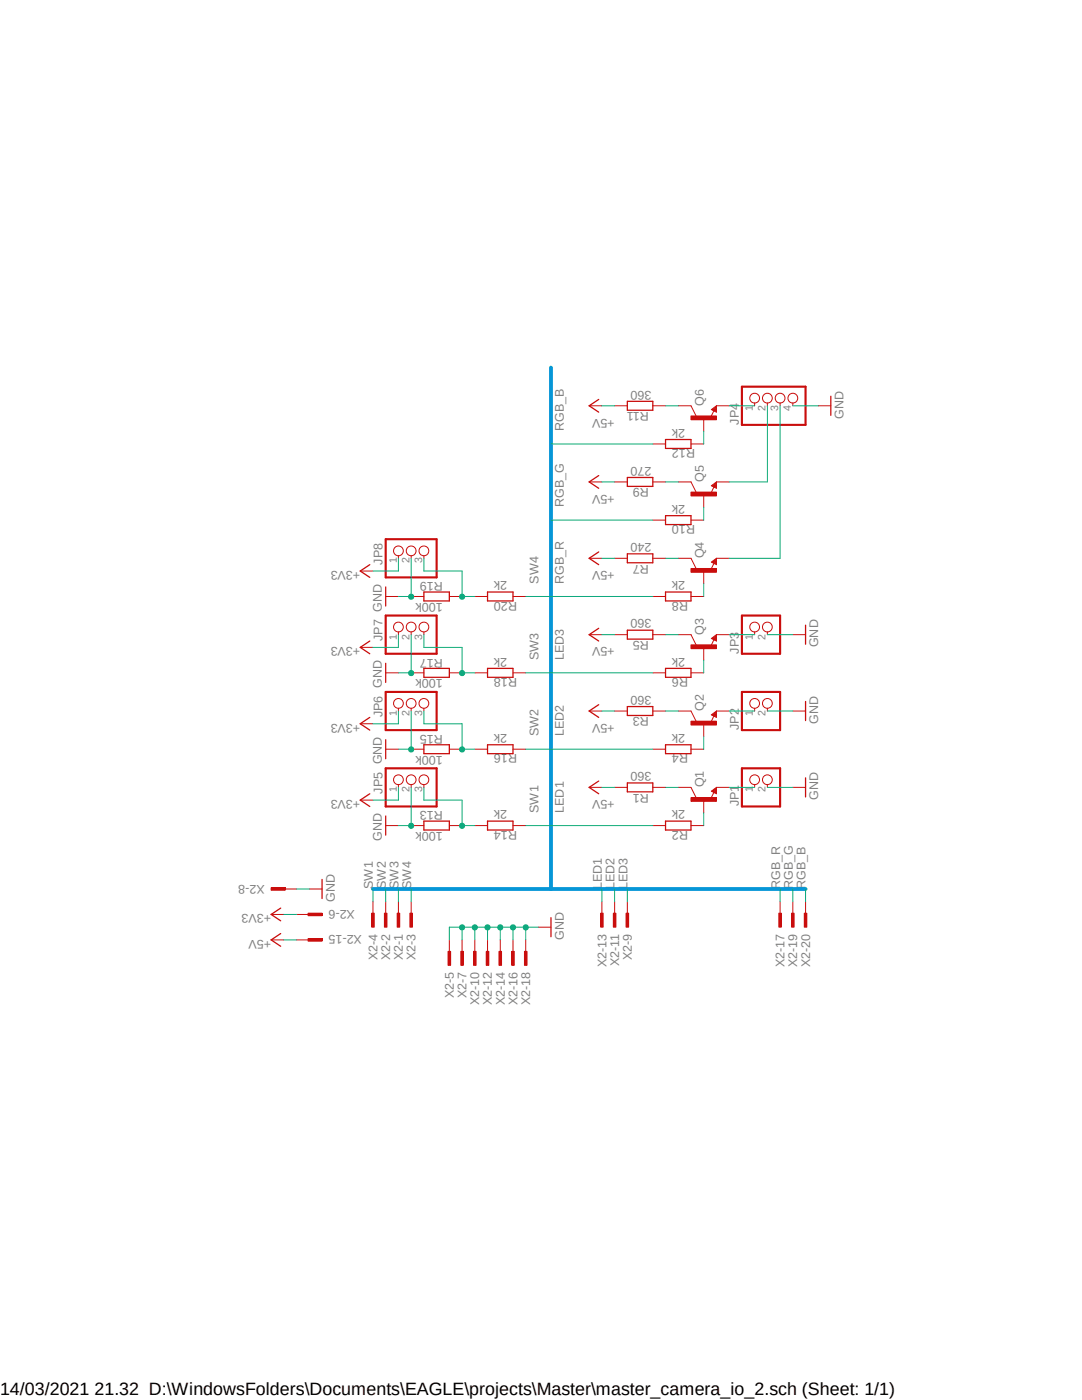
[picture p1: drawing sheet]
<svg xmlns="http://www.w3.org/2000/svg" width="216mm" height="279mm" viewBox="0 0 216 279" stroke-linecap="round" stroke-linejoin="round" font-family="sans-serif">
<path d="M46.9 72.9l122.1 128.5M169 72.9l-122.1 128.5" fill="none" stroke="#fff" stroke-width=".2"/>
<path d="M137.9 157.1l1 2.1M141.9 157.9l1.1-.8v1.3zM142.5 158.1l-.6 1.2" fill="none" stroke="#c90d0c" stroke-width=".2"/>
<path d="M142.5 157.9l.2-.1v.4l-.5-.3 .6-.5v.8" fill="none" stroke="#c90d0c" stroke-width=".25"/>
<path d="M137.9 159.2h5.1v.7h-5.1z" fill-rule="evenodd" fill="#c90d0c"/>
<path d="M122.6 157.1h2.6M130.3 157.1h2.5M135.3 157.1h2.6M137.9 159.2h5.1v.7h-5.1zM140.4 159.7v2.5M143 157.1h2.5M130.3 164.8h2.5M137.9 164.8h2.5" fill="none" stroke="#c90d0c" stroke-width=".2"/>
<path d="M125.2 156.3h5.1v1.7h-5.1zM132.8 163.9h5.1v1.8h-5.1z" fill="none" stroke="#c90d0c" stroke-width=".25"/>
<path d="M79.2 182.2h.6v2.8h-.6z" fill-rule="evenodd" fill="#c90d0c"/>
<path d="M79.5 180v2.5M79.2 182.2h.6v2.8h-.6z" fill="none" stroke="#c90d0c" stroke-width=".2"/>
<path d="M76.7 182.2h.5v2.8h-.5z" fill-rule="evenodd" fill="#c90d0c"/>
<path d="M77 180v2.5M76.7 182.2h.5v2.8h-.5z" fill="none" stroke="#c90d0c" stroke-width=".2"/>
<path d="M81.8 182.2h.5v2.8h-.5z" fill-rule="evenodd" fill="#c90d0c"/>
<path d="M82 180v2.5M81.8 182.2h.5v2.8h-.5z" fill="none" stroke="#c90d0c" stroke-width=".2"/>
<path d="M74.2 182.2h.5v2.8h-.5z" fill-rule="evenodd" fill="#c90d0c"/>
<path d="M74.4 180v2.5M74.2 182.2h.5v2.8h-.5z" fill="none" stroke="#c90d0c" stroke-width=".2"/>
<path d="M89.4 189.9h.5v2.8h-.5z" fill-rule="evenodd" fill="#c90d0c"/>
<path d="M89.4 189.9h.5v2.8h-.5zM89.7 187.6v2.5" fill="none" stroke="#c90d0c" stroke-width=".2"/>
<path d="M61.5 182.2h2.8v.6h-2.8z" fill-rule="evenodd" fill="#c90d0c"/>
<path d="M59.2 182.5h2.5M61.5 182.2h2.8v.6h-2.8z" fill="none" stroke="#c90d0c" stroke-width=".2"/>
<path d="M91.9 189.9h.6v2.8h-.6z" fill-rule="evenodd" fill="#c90d0c"/>
<path d="M91.9 189.9h.6v2.8h-.6zM92.2 187.6v2.5" fill="none" stroke="#c90d0c" stroke-width=".2"/>
<path d="M54.1 177.2h2.8v.5h-2.8z" fill-rule="evenodd" fill="#c90d0c"/>
<path d="M54.1 177.2h2.8v.5h-2.8zM56.6 177.4h2.6" fill="none" stroke="#c90d0c" stroke-width=".2"/>
<path d="M124.9 182.2h.5v2.8h-.5z" fill-rule="evenodd" fill="#c90d0c"/>
<path d="M125.2 180v2.5M124.9 182.2h.5v2.8h-.5z" fill="none" stroke="#c90d0c" stroke-width=".2"/>
<path d="M94.5 189.9h.5v2.8h-.5z" fill-rule="evenodd" fill="#c90d0c"/>
<path d="M94.5 189.9h.5v2.8h-.5zM94.7 187.6v2.5" fill="none" stroke="#c90d0c" stroke-width=".2"/>
<path d="M122.4 182.2h.5v2.8h-.5z" fill-rule="evenodd" fill="#c90d0c"/>
<path d="M122.6 180v2.5M122.4 182.2h.5v2.8h-.5z" fill="none" stroke="#c90d0c" stroke-width=".2"/>
<path d="M97 189.9h.5v2.8h-.5z" fill-rule="evenodd" fill="#c90d0c"/>
<path d="M97 189.9h.5v2.8h-.5zM97.3 187.6v2.5" fill="none" stroke="#c90d0c" stroke-width=".2"/>
<path d="M119.8 182.2h.6v2.8h-.6z" fill-rule="evenodd" fill="#c90d0c"/>
<path d="M120.1 180v2.5M119.8 182.2h.6v2.8h-.6z" fill="none" stroke="#c90d0c" stroke-width=".2"/>
<path d="M99.6 189.9h.5v2.8h-.5z" fill-rule="evenodd" fill="#c90d0c"/>
<path d="M99.6 189.9h.5v2.8h-.5zM99.8 187.6v2.5" fill="none" stroke="#c90d0c" stroke-width=".2"/>
<path d="M61.5 187.3h2.8v.5h-2.8z" fill-rule="evenodd" fill="#c90d0c"/>
<path d="M59.2 187.6h2.5M61.5 187.3h2.8v.5h-2.8z" fill="none" stroke="#c90d0c" stroke-width=".2"/>
<path d="M102.1 189.9h.5v2.8h-.5z" fill-rule="evenodd" fill="#c90d0c"/>
<path d="M102.1 189.9h.5v2.8h-.5zM102.4 187.6v2.5" fill="none" stroke="#c90d0c" stroke-width=".2"/>
<path d="M155.4 182.2h.5v2.8h-.5z" fill-rule="evenodd" fill="#c90d0c"/>
<path d="M155.7 180v2.5M155.4 182.2h.5v2.8h-.5z" fill="none" stroke="#c90d0c" stroke-width=".2"/>
<path d="M104.6 189.9h.6v2.8h-.6z" fill-rule="evenodd" fill="#c90d0c"/>
<path d="M104.6 189.9h.6v2.8h-.6zM104.9 187.6v2.5" fill="none" stroke="#c90d0c" stroke-width=".2"/>
<path d="M157.9 182.2h.6v2.8h-.6z" fill-rule="evenodd" fill="#c90d0c"/>
<path d="M158.2 180v2.5M157.9 182.2h.6v2.8h-.6z" fill="none" stroke="#c90d0c" stroke-width=".2"/>
<path d="M160.5 182.2h.5v2.8h-.5z" fill-rule="evenodd" fill="#c90d0c"/>
<g fill="none" stroke="#c90d0c" stroke-width=".2">
<path d="M117.6 157.1h2.5M137.9 141.9l1 2M141.9 142.7l1.1-.8v1.3zM142.5 142.9l-.6 1.2M150.6 156.5v.6M153.1 156.5v.6M158.2 157.1h2.5M61.7 177.4h2.6M160.7 180v2.5M54.1 187.6h2.5M54.1 182.5h2.5M160.5 182.2h.5v2.8h-.5z"/>
<circle cx="150.6" cy="155.6" r=".98"/>
<circle cx="153.1" cy="155.6" r=".98"/>
</g>
<path d="M119.5 155.9l-1.9 1.2 1.9 1.3M142.5 142.7l.2-.2v.4l-.5-.2 .6-.5v.7M160.7 155.2v3.8M64.3 175.5v3.8M56 186.3l-1.9 1.3 1.9 1.2M56 181.2l-1.9 1.3 1.9 1.3" fill="none" stroke="#c90d0c" stroke-width=".25"/>
<path d="M148 153.3h7.7v7.7h-7.7z" fill="none" stroke="#c90d0c" stroke-width=".42"/>
<path d="M137.9 143.9h5.1v.8h-5.1z" fill-rule="evenodd" fill="#c90d0c"/>
<g fill="none" stroke="#c90d0c" stroke-width=".2">
<path d="M137.9 126.7l1 2M141.9 127.4l1.1-.7v1.2zM142.5 127.7l-.6 1.2M117.6 141.9h2.5M122.6 141.9h2.6M130.3 141.9h2.5M130.3 149.5h2.5M135.3 141.9h2.6M137.9 143.9h5.1v.8h-5.1zM137.9 149.5h2.5M140.4 144.4v2.6M143 141.9h2.5"/>
<path d="M150.6 141.4v.5M153.1 141.4v.5M158.2 141.9h2.5"/>
<circle cx="150.6" cy="140.4" r=".98"/>
<circle cx="153.1" cy="140.4" r=".98"/>
</g>
<path d="M142.5 127.4l.2-.1v.4l-.5-.3 .6-.5v.8M160.7 140v3.8M119.5 140.6l-1.9 1.3 1.9 1.3M125.2 141h5.1v1.8h-5.1zM132.8 148.6h5.1v1.8h-5.1z" fill="none" stroke="#c90d0c" stroke-width=".25"/>
<path d="M148 138.1h7.7v7.6h-7.7z" fill="none" stroke="#c90d0c" stroke-width=".42"/>
<path d="M137.9 128.7h5.1v.8h-5.1z" fill-rule="evenodd" fill="#c90d0c"/>
<g fill="none" stroke="#c90d0c" stroke-width=".2">
<path d="M137.9 111.4l1 2.1M141.9 112.2l1.1-.8v1.3zM142.5 112.4l-.6 1.3M117.6 126.7h2.5M122.6 126.7h2.6M130.3 126.7h2.5M130.3 134.3h2.5M135.3 126.7h2.6M137.9 128.7h5.1v.8h-5.1zM137.9 134.3h2.5M140.4 129.2v2.5M143 126.7h2.5"/>
<path d="M150.6 126.1v.6M153.1 126.1v.6M158.2 126.7h2.5"/>
<circle cx="150.6" cy="125.1" r=".98"/>
<circle cx="153.1" cy="125.1" r=".98"/>
</g>
<path d="M142.5 112.2l.2-.1v.3l-.5-.2 .6-.5v.7M119.5 125.4l-1.9 1.3 1.9 1.2M125.2 125.8h5.1v1.8h-5.1zM132.8 133.4h5.1v1.8h-5.1zM160.7 124.8v3.8" fill="none" stroke="#c90d0c" stroke-width=".25"/>
<path d="M148 122.9h7.7v7.6h-7.7z" fill="none" stroke="#c90d0c" stroke-width=".42"/>
<path d="M137.9 113.5h5.1v.7h-5.1z" fill-rule="evenodd" fill="#c90d0c"/>
<path d="M137.9 96.2l1 2M141.9 96.9l1.1-.7v1.3zM142.5 97.2l-.6 1.2M117.6 111.4h2.5M122.6 111.4h2.6M130.3 111.4h2.5M130.3 119h2.5M135.3 111.4h2.6M137.9 113.5h5.1v.7h-5.1zM137.9 119h2.5M140.4 114v2.5M143 111.4h2.5" fill="none" stroke="#c90d0c" stroke-width=".2"/>
<path d="M142.5 96.9l.2-.1v.4l-.5-.3 .6-.5v.8M119.5 110.2l-1.9 1.2 1.9 1.3M125.2 110.5h5.1v1.8h-5.1zM132.8 118.2h5.1v1.7h-5.1z" fill="none" stroke="#c90d0c" stroke-width=".25"/>
<path d="M137.9 98.2h5.1v.8h-5.1z" fill-rule="evenodd" fill="#c90d0c"/>
<path d="M117.6 96.2h2.5M122.6 96.2h2.6M130.3 96.2h2.5M135.3 96.2h2.6M137.9 98.2h5.1v.8h-5.1zM137.9 81l1 2M140.4 98.7v2.6M141.9 81.7l1.1-.7v1.3zM142.5 82l-.6 1.2M143 96.2h2.5M130.3 103.8h2.5M137.9 103.8h2.5" fill="none" stroke="#c90d0c" stroke-width=".2"/>
<path d="M119.5 94.9l-1.9 1.3 1.9 1.3M125.2 95.3h5.1v1.8h-5.1zM142.5 81.7l.2-.1v.4l-.5-.3 .6-.5v.8M132.8 102.9h5.1v1.8h-5.1z" fill="none" stroke="#c90d0c" stroke-width=".25"/>
<path d="M137.9 83h5.1v.8h-5.1z" fill-rule="evenodd" fill="#c90d0c"/>
<g fill="none" stroke="#c90d0c" stroke-width=".2">
<path d="M117.6 81h2.5M122.6 81h2.6M130.3 81h2.5M130.3 88.6h2.5M135.3 81h2.6M137.9 83h5.1v.8h-5.1zM137.9 88.6h2.5M140.4 83.5v2.6M143 81h2.5M150.6 80.4v.6M153.1 80.4v.6M155.7 80.4v.6"/>
<path d="M158.2 80.4v.6M163.2 81h2.6M71.9 114h2.5M77 119h2.5M79.5 110.9v.5M82 110.9v.5M82 119h2.6M84.6 110.9v.5M89.7 119h2.5M94.7 119h2.6M102.4 119h2.5M71.9 129.2h2.5"/>
<path d="M77 134.3h2.5M79.5 126.1v.6M82 126.1v.6M82 134.3h2.6M84.6 126.1v.6M89.7 134.3h2.5M94.7 134.3h2.6M102.4 134.3h2.5M71.9 159.7h2.5M71.9 144.4h2.5M77 149.5h2.5M79.5 141.4v.5"/>
<path d="M79.5 156.5v.6M82 141.4v.5M82 156.5v.6M82 149.5h2.6M84.6 141.4v.5M84.6 156.5v.6M89.7 149.5h2.5M94.7 149.5h2.6M102.4 149.5h2.5M77 164.8h2.5M82 164.8h2.6M89.7 164.8h2.5"/>
<path d="M94.7 164.8h2.6M102.4 164.8h2.5M107.4 185h2.5"/>
<circle cx="150.6" cy="79.5" r=".98"/>
<circle cx="153.1" cy="79.5" r=".98"/>
<circle cx="155.7" cy="79.5" r=".98"/>
<circle cx="158.2" cy="79.5" r=".98"/>
<circle cx="79.5" cy="109.9" r=".98"/>
<circle cx="82" cy="109.9" r=".98"/>
<circle cx="84.6" cy="109.9" r=".98"/>
<circle cx="79.5" cy="125.1" r=".98"/>
<circle cx="82" cy="125.1" r=".98"/>
<circle cx="84.6" cy="125.1" r=".98"/>
<circle cx="79.5" cy="155.6" r=".98"/>
<circle cx="79.5" cy="140.4" r=".98"/>
<circle cx="82" cy="140.4" r=".98"/>
<circle cx="82" cy="155.6" r=".98"/>
<circle cx="84.6" cy="155.6" r=".98"/>
<circle cx="84.6" cy="140.4" r=".98"/>
</g>
<g fill="none" stroke="#c90d0c" stroke-width=".25">
<path d="M119.5 79.7l-1.9 1.3 1.9 1.3M165.8 79.1v3.8M125.2 80.1h5.1v1.8h-5.1zM132.8 87.7h5.1v1.8h-5.1zM73.8 112.7l-1.9 1.3 1.9 1.2M77 117.1v3.8M84.6 118.2h5.1v1.7h-5.1zM97.3 118.2h5.1v1.7h-5.1zM73.8 127.9l-1.9 1.3 1.9 1.3M77 132.4v3.8M84.6 133.4h5.1v1.8h-5.1zM97.3 133.4h5.1v1.8h-5.1z"/>
<path d="M73.8 158.4l-1.9 1.3 1.9 1.3M73.8 143.2l-1.9 1.2 1.9 1.3M77 147.6v3.8M84.6 148.6h5.1v1.8h-5.1zM97.3 148.6h5.1v1.8h-5.1zM77 162.9v3.8M84.6 163.9h5.1v1.8h-5.1zM97.3 163.9h5.1v1.8h-5.1zM109.9 183.1v3.8"/>
</g>
<path d="M148 77.2h12.7v7.6h-12.7zM77 107.6h10.1v7.6h-10.1zM77 122.9h10.1v7.6h-10.1zM77 138.1h10.1v7.6h-10.1zM77 153.3h10.1v7.7h-10.1z" fill="none" stroke="#c90d0c" stroke-width=".42"/>
<path d="M109.9 73.4v104M74.4 177.4h86.3" fill="none" stroke="#0696d7" stroke-width=".76"/>
<g fill="none" stroke="#0dab76" stroke-width=".2">
<path d="M120.1 96.2h2.5M120.1 81h2.5M158.2 81h5M79.5 111.4v2.6h-5.1M120.1 111.4h2.5M79.5 126.7v2.5h-5.1M120.1 126.7h2.5M153.1 126.7h5.1M79.5 141.9v2.5h-5.1M79.5 157.1v2.6h-5.1M82 157.1v7.7h-2.5M120.1 157.1h2.5"/>
<path d="M120.1 141.9h2.5M153.1 157.1h5.1M153.1 141.9h5.1M56.6 187.6h2.6M56.6 182.5h2.6"/>
</g>
<circle cx="82" cy="164.8" r=".51" fill="#0dab76"/>
<g fill="none" stroke="#0dab76" stroke-width=".2">
<path d="M82 141.9v7.6h-2.5"/>
<circle cx="82" cy="164.8" r=".51"/>
</g>
<circle cx="82" cy="149.6" r=".51" fill="#0dab76"/>
<g fill="none" stroke="#0dab76" stroke-width=".2">
<path d="M82 126.7v7.6h-2.5"/>
<circle cx="82" cy="149.6" r=".51"/>
</g>
<circle cx="82" cy="134.3" r=".51" fill="#0dab76"/>
<g fill="none" stroke="#0dab76" stroke-width=".2">
<path d="M82 111.4v7.6h-2.5"/>
<circle cx="82" cy="134.3" r=".51"/>
</g>
<circle cx="82" cy="119.1" r=".51" fill="#0dab76"/>
<g fill="none" stroke="#0dab76" stroke-width=".2">
<path d="M59.2 177.4h2.5M92.2 185v2.6M107.4 185h-17.7v2.6"/>
<circle cx="82" cy="119.1" r=".51"/>
</g>
<circle cx="92.2" cy="185.1" r=".51" fill="#0dab76"/>
<g fill="none" stroke="#0dab76" stroke-width=".2">
<path d="M94.7 185v2.6"/>
<circle cx="92.2" cy="185.1" r=".51"/>
</g>
<circle cx="94.7" cy="185.1" r=".51" fill="#0dab76"/>
<g fill="none" stroke="#0dab76" stroke-width=".2">
<path d="M97.3 185v2.6"/>
<circle cx="94.7" cy="185.1" r=".51"/>
</g>
<circle cx="97.3" cy="185.1" r=".51" fill="#0dab76"/>
<g fill="none" stroke="#0dab76" stroke-width=".2">
<path d="M99.8 185v2.6"/>
<circle cx="97.3" cy="185.1" r=".51"/>
</g>
<circle cx="99.8" cy="185.1" r=".51" fill="#0dab76"/>
<g fill="none" stroke="#0dab76" stroke-width=".2">
<path d="M102.4 185v2.6"/>
<circle cx="99.8" cy="185.1" r=".51"/>
</g>
<circle cx="102.4" cy="185.1" r=".51" fill="#0dab76"/>
<g fill="none" stroke="#0dab76" stroke-width=".2">
<path d="M104.9 185v2.6"/>
<circle cx="102.4" cy="185.1" r=".51"/>
</g>
<circle cx="104.9" cy="185.1" r=".51" fill="#0dab76"/>
<g fill="none" stroke="#0dab76" stroke-width=".2">
<path d="M109.9 88.6h20.4M132.8 96.2h2.5M132.8 81h2.5M140.4 86.1v2.5M145.5 81h5.1M153.1 81v15.2h-7.6M155.7 81v30.4h-10.2M109.9 103.8h20.4M109.9 119h20.4M132.8 111.4h2.5M140.4 101.3v2.5M140.4 116.5v2.5"/>
<path d="M109.9 134.3h20.4M132.8 126.7h2.5M140.4 131.7v2.6M145.5 126.7h5.1M84.6 159.7h7.6v5.1h2.5M109.9 149.5h20.4M132.8 157.1h2.5M132.8 141.9h2.5M140.4 147v2.5M145.5 157.1h5.1M145.5 141.9h5.1M109.9 164.8h20.4"/>
<path d="M120.1 177.4v2.6M122.6 177.4v2.6M125.2 177.4v2.6M140.4 162.2v2.6M155.7 177.4v2.6M158.2 177.4v2.6M160.7 177.4v2.6"/>
<circle cx="104.9" cy="185.1" r=".51"/>
</g>
<circle cx="92.2" cy="164.8" r=".51" fill="#0dab76"/>
<g fill="none" stroke="#0dab76" stroke-width=".2">
<path d="M84.6 157.1v2.6M84.6 144.4h7.6v5.1h2.5"/>
<circle cx="92.2" cy="164.8" r=".51"/>
</g>
<circle cx="92.2" cy="149.6" r=".51" fill="#0dab76"/>
<g fill="none" stroke="#0dab76" stroke-width=".2">
<path d="M84.6 129.2h7.6v5.1h2.5M84.6 141.9v2.5"/>
<circle cx="92.2" cy="149.6" r=".51"/>
</g>
<circle cx="92.2" cy="134.3" r=".51" fill="#0dab76"/>
<g fill="none" stroke="#0dab76" stroke-width=".2">
<path d="M84.6 114h7.6v5h2.5M84.6 126.7v2.5"/>
<circle cx="92.2" cy="134.3" r=".51"/>
</g>
<circle cx="92.2" cy="119.1" r=".51" fill="#0dab76"/>
<g fill="none" stroke="#0dab76" stroke-width=".2">
<path d="M84.6 111.4v2.6M104.9 119h5M104.9 134.3h5M104.9 149.5h5M74.4 177.4v2.6M77 177.4v2.6M79.5 177.4v2.6M82 177.4v2.6M104.9 164.8h5"/>
<circle cx="92.2" cy="119.1" r=".51"/>
</g>
<text font-size="3.6" x="0" y="278.4">14/03/2021 21.32 D:\WindowsFolders\Documents\EAGLE\projects\Master\master_camera_io_2.sch (Sheet: 1/1)</text>
<g font-size="2.5" fill="#808080">
<text x="130" y="77.9" transform="rotate(-180 130 77.9)">360</text>
<text x="122.6" y="83.5" transform="rotate(-180 122.6 83.5)">+5V</text>
<text x="129.5" y="82.2" transform="rotate(-180 129.5 82.2)">R11</text>
<text x="140.4" y="81" transform="rotate(-90 140.4 81)">Q6</text>
<text x="168.3" y="83.5" transform="rotate(-90 168.3 83.5)">GND</text>
<text x="112.5" y="86.1" transform="rotate(-90 112.5 86.1)">RGB_B</text>
<text x="136.7" y="85.6" transform="rotate(-180 136.7 85.6)">2k</text>
<text x="138.7" y="89.6" transform="rotate(-180 138.7 89.6)">R12</text>
<text x="147.4" y="84.8" transform="rotate(-90 147.4 84.8)">JP4</text>
<text x="130" y="93.2" transform="rotate(-180 130 93.2)">270</text>
<text x="112.5" y="101.3" transform="rotate(-90 112.5 101.3)">RGB_G</text>
<text x="122.6" y="98.7" transform="rotate(-180 122.6 98.7)">+5V</text>
<text x="129.5" y="97.5" transform="rotate(-180 129.5 97.5)">R9</text>
<text x="136.7" y="100.8" transform="rotate(-180 136.7 100.8)">2k</text>
<text x="140.4" y="96.2" transform="rotate(-90 140.4 96.2)">Q5</text>
<text x="138.7" y="104.9" transform="rotate(-180 138.7 104.9)">R10</text>
<text x="71.9" y="114" transform="rotate(-180 71.9 114)">+3V3</text>
<text x="76.3" y="112.7" transform="rotate(-90 76.3 112.7)">JP8</text>
<text x="122.6" y="114" transform="rotate(-180 122.6 114)">+5V</text>
<text x="129.5" y="112.7" transform="rotate(-180 129.5 112.7)">R7</text>
<text x="130" y="108.4" transform="rotate(-180 130 108.4)">240</text>
<text x="140.4" y="111.4" transform="rotate(-90 140.4 111.4)">Q4</text>
<text x="88.4" y="116.2" transform="rotate(-180 88.4 116.2)">R19</text>
<text x="101.2" y="116" transform="rotate(-180 101.2 116)">2k</text>
<text x="107.4" y="116.5" transform="rotate(-90 107.4 116.5)">SW4</text>
<text x="112.5" y="116.5" transform="rotate(-90 112.5 116.5)">RGB_R</text>
<text x="136.7" y="116" transform="rotate(-180 136.7 116)">2k</text>
<text x="88.4" y="120.3" transform="rotate(-180 88.4 120.3)">100k</text>
<text x="103.2" y="120.1" transform="rotate(-180 103.2 120.1)">R20</text>
<text x="130" y="123.6" transform="rotate(-180 130 123.6)">360</text>
<text x="137.3" y="120.1" transform="rotate(-180 137.3 120.1)">R8</text>
<text x="71.9" y="129.2" transform="rotate(-180 71.9 129.2)">+3V3</text>
<text x="76.3" y="127.9" transform="rotate(-90 76.3 127.9)">JP7 GND</text>
<text x="88.4" y="131.4" transform="rotate(-180 88.4 131.4)">R17</text>
<text x="101.2" y="131.2" transform="rotate(-180 101.2 131.2)">2k</text>
<text x="107.4" y="131.7" transform="rotate(-90 107.4 131.7)">SW3</text>
<text x="112.5" y="131.7" transform="rotate(-90 112.5 131.7)">LED3</text>
<text x="122.6" y="129.2" transform="rotate(-180 122.6 129.2)">+5V</text>
<text x="129.5" y="127.9" transform="rotate(-180 129.5 127.9)">R5</text>
<text x="136.7" y="131.2" transform="rotate(-180 136.7 131.2)">2k</text>
<text x="140.4" y="126.7" transform="rotate(-90 140.4 126.7)">Q3</text>
<text x="147.4" y="130.5" transform="rotate(-90 147.4 130.5)">JP3</text>
<text x="163.3" y="129.2" transform="rotate(-90 163.3 129.2)">GND</text>
<text x="88.4" y="135.6" transform="rotate(-180 88.4 135.6)">100k</text>
<text x="103.2" y="135.3" transform="rotate(-180 103.2 135.3)">R18</text>
<text x="137.3" y="135.3" transform="rotate(-180 137.3 135.3)">R6</text>
<text x="76.3" y="143.2" transform="rotate(-90 76.3 143.2)">JP6 GND</text>
<text x="129.5" y="143.1" transform="rotate(-180 129.5 143.1)">R3</text>
<text x="130" y="138.9" transform="rotate(-180 130 138.9)">360</text>
<text x="140.4" y="141.9" transform="rotate(-90 140.4 141.9)">Q2</text>
<text x="71.9" y="144.4" transform="rotate(-180 71.9 144.4)">+3V3</text>
<text x="88.4" y="146.7" transform="rotate(-180 88.4 146.7)">R15</text>
<text x="101.2" y="146.5" transform="rotate(-180 101.2 146.5)">2k</text>
<text x="107.4" y="147" transform="rotate(-90 107.4 147)">SW2</text>
<text x="112.5" y="147" transform="rotate(-90 112.5 147)">LED2</text>
<text x="122.6" y="144.4" transform="rotate(-180 122.6 144.4)">+5V</text>
<text x="136.7" y="146.5" transform="rotate(-180 136.7 146.5)">2k</text>
<text x="147.4" y="145.7" transform="rotate(-90 147.4 145.7)">JP2</text>
<text x="163.3" y="144.4" transform="rotate(-90 163.3 144.4)">GND</text>
<text x="88.4" y="150.8" transform="rotate(-180 88.4 150.8)">100k</text>
<text x="103.2" y="150.5" transform="rotate(-180 103.2 150.5)">R16</text>
<text x="130" y="154.1" transform="rotate(-180 130 154.1)">360</text>
<text x="137.3" y="150.5" transform="rotate(-180 137.3 150.5)">R4</text>
<text x="71.9" y="159.7" transform="rotate(-180 71.9 159.7)">+3V3</text>
<text x="76.3" y="158.4" transform="rotate(-90 76.3 158.4)">JP5 GND</text>
<text x="88.4" y="161.9" transform="rotate(-180 88.4 161.9)">R13</text>
<text x="101.2" y="161.7" transform="rotate(-180 101.2 161.7)">2k</text>
<text x="122.6" y="159.7" transform="rotate(-180 122.6 159.7)">+5V</text>
<text x="129.5" y="158.4" transform="rotate(-180 129.5 158.4)">R1</text>
<text x="136.7" y="161.7" transform="rotate(-180 136.7 161.7)">2k</text>
<text x="140.4" y="157.1" transform="rotate(-90 140.4 157.1)">Q1</text>
<text x="147.4" y="161" transform="rotate(-90 147.4 161)">JP1</text>
<text x="163.3" y="159.7" transform="rotate(-90 163.3 159.7)">GND</text>
<text x="76.2" y="167.8" transform="rotate(-90 76.2 167.8)">GND</text>
<text x="88.4" y="166" transform="rotate(-180 88.4 166)">100k</text>
<text x="103.2" y="165.8" transform="rotate(-180 103.2 165.8)">R14</text>
<text x="107.4" y="162.2" transform="rotate(-90 107.4 162.2)">SW1</text>
<text x="112.5" y="162.2" transform="rotate(-90 112.5 162.2)">LED1</text>
<text x="137.3" y="165.8" transform="rotate(-180 137.3 165.8)">R2</text>
<text x="52.8" y="176.5" transform="rotate(-180 52.8 176.5)">X2-8</text>
<text x="66.8" y="180" transform="rotate(-90 66.8 180)">GND</text>
<text x="74.4" y="177.4" transform="rotate(-90 74.4 177.4)">SW1</text>
<text x="77" y="177.4" transform="rotate(-90 77 177.4)">SW2</text>
<text x="79.5" y="177.4" transform="rotate(-90 79.5 177.4)">SW3</text>
<text x="82" y="177.4" transform="rotate(-90 82 177.4)">SW4</text>
<text x="120.1" y="177.4" transform="rotate(-90 120.1 177.4)">LED1</text>
<text x="122.6" y="177.4" transform="rotate(-90 122.6 177.4)">LED2</text>
<text x="125.2" y="177.4" transform="rotate(-90 125.2 177.4)">LED3</text>
<text x="155.7" y="177.4" transform="rotate(-90 155.7 177.4)">RGB_R</text>
<text x="158.2" y="177.4" transform="rotate(-90 158.2 177.4)">RGB_G</text>
<text x="160.7" y="177.4" transform="rotate(-90 160.7 177.4)">RGB_B</text>
<text x="54.1" y="182.5" transform="rotate(-180 54.1 182.5)">+3V3</text>
<text x="70.8" y="181.6" transform="rotate(-180 70.8 181.6)">X2-6</text>
<text x="54.1" y="187.6" transform="rotate(-180 54.1 187.6)">+5V</text>
<text x="72.2" y="186.7" transform="rotate(-180 72.2 186.7)">X2-15</text>
<text x="75.3" y="191.6" transform="rotate(-90 75.3 191.6)">X2-4</text>
<text x="77.9" y="191.6" transform="rotate(-90 77.9 191.6)">X2-2</text>
<text x="80.4" y="191.6" transform="rotate(-90 80.4 191.6)">X2-1</text>
<text x="82.9" y="191.6" transform="rotate(-90 82.9 191.6)">X2-3</text>
<text x="112.5" y="187.6" transform="rotate(-90 112.5 187.6)">GND</text>
<text x="126.1" y="191.6" transform="rotate(-90 126.1 191.6)">X2-9</text>
<text x="121" y="193" transform="rotate(-90 121 193)">X2-13</text>
<text x="123.5" y="192.8" transform="rotate(-90 123.5 192.8)">X2-11</text>
<text x="156.5" y="193" transform="rotate(-90 156.5 193)">X2-17</text>
<text x="159.1" y="193" transform="rotate(-90 159.1 193)">X2-19</text>
<text x="161.6" y="193" transform="rotate(-90 161.6 193)">X2-20</text>
<text x="90.6" y="199.2" transform="rotate(-90 90.6 199.2)">X2-5</text>
<text x="93.1" y="199.2" transform="rotate(-90 93.1 199.2)">X2-7</text>
<text x="95.6" y="200.6" transform="rotate(-90 95.6 200.6)">X2-10</text>
<text x="98.2" y="200.6" transform="rotate(-90 98.2 200.6)">X2-12</text>
<text x="100.7" y="200.6" transform="rotate(-90 100.7 200.6)">X2-14</text>
<text x="103.3" y="200.6" transform="rotate(-90 103.3 200.6)">X2-16</text>
<text x="105.8" y="200.6" transform="rotate(-90 105.8 200.6)">X2-18</text>
</g>
<g font-size="2.1" fill="#808080">
<text x="150.2" y="82" transform="rotate(-90 150.2 82)">1</text>
<text x="152.7" y="82" transform="rotate(-90 152.7 82)">2</text>
<text x="155.3" y="82" transform="rotate(-90 155.3 82)">3</text>
<text x="157.8" y="82" transform="rotate(-90 157.8 82)">4</text>
<text x="79.2" y="112.4" transform="rotate(-90 79.2 112.4)">1</text>
<text x="81.7" y="112.4" transform="rotate(-90 81.7 112.4)">2</text>
<text x="84.2" y="112.4" transform="rotate(-90 84.2 112.4)">3</text>
<text x="79.2" y="127.6" transform="rotate(-90 79.2 127.6)">1</text>
<text x="81.7" y="127.6" transform="rotate(-90 81.7 127.6)">2</text>
<text x="84.2" y="127.6" transform="rotate(-90 84.2 127.6)">3</text>
<text x="150.2" y="127.6" transform="rotate(-90 150.2 127.6)">1</text>
<text x="152.7" y="127.6" transform="rotate(-90 152.7 127.6)">2</text>
<text x="79.2" y="142.9" transform="rotate(-90 79.2 142.9)">1</text>
<text x="81.7" y="142.9" transform="rotate(-90 81.7 142.9)">2</text>
<text x="84.2" y="142.9" transform="rotate(-90 84.2 142.9)">3</text>
<text x="150.2" y="142.9" transform="rotate(-90 150.2 142.9)">1</text>
<text x="152.7" y="142.9" transform="rotate(-90 152.7 142.9)">2</text>
<text x="79.2" y="158.1" transform="rotate(-90 79.2 158.1)">1</text>
<text x="81.7" y="158.1" transform="rotate(-90 81.7 158.1)">2</text>
<text x="84.2" y="158.1" transform="rotate(-90 84.2 158.1)">3</text>
<text x="150.2" y="158.1" transform="rotate(-90 150.2 158.1)">1</text>
<text x="152.7" y="158.1" transform="rotate(-90 152.7 158.1)">2</text>
</g>
</svg>
